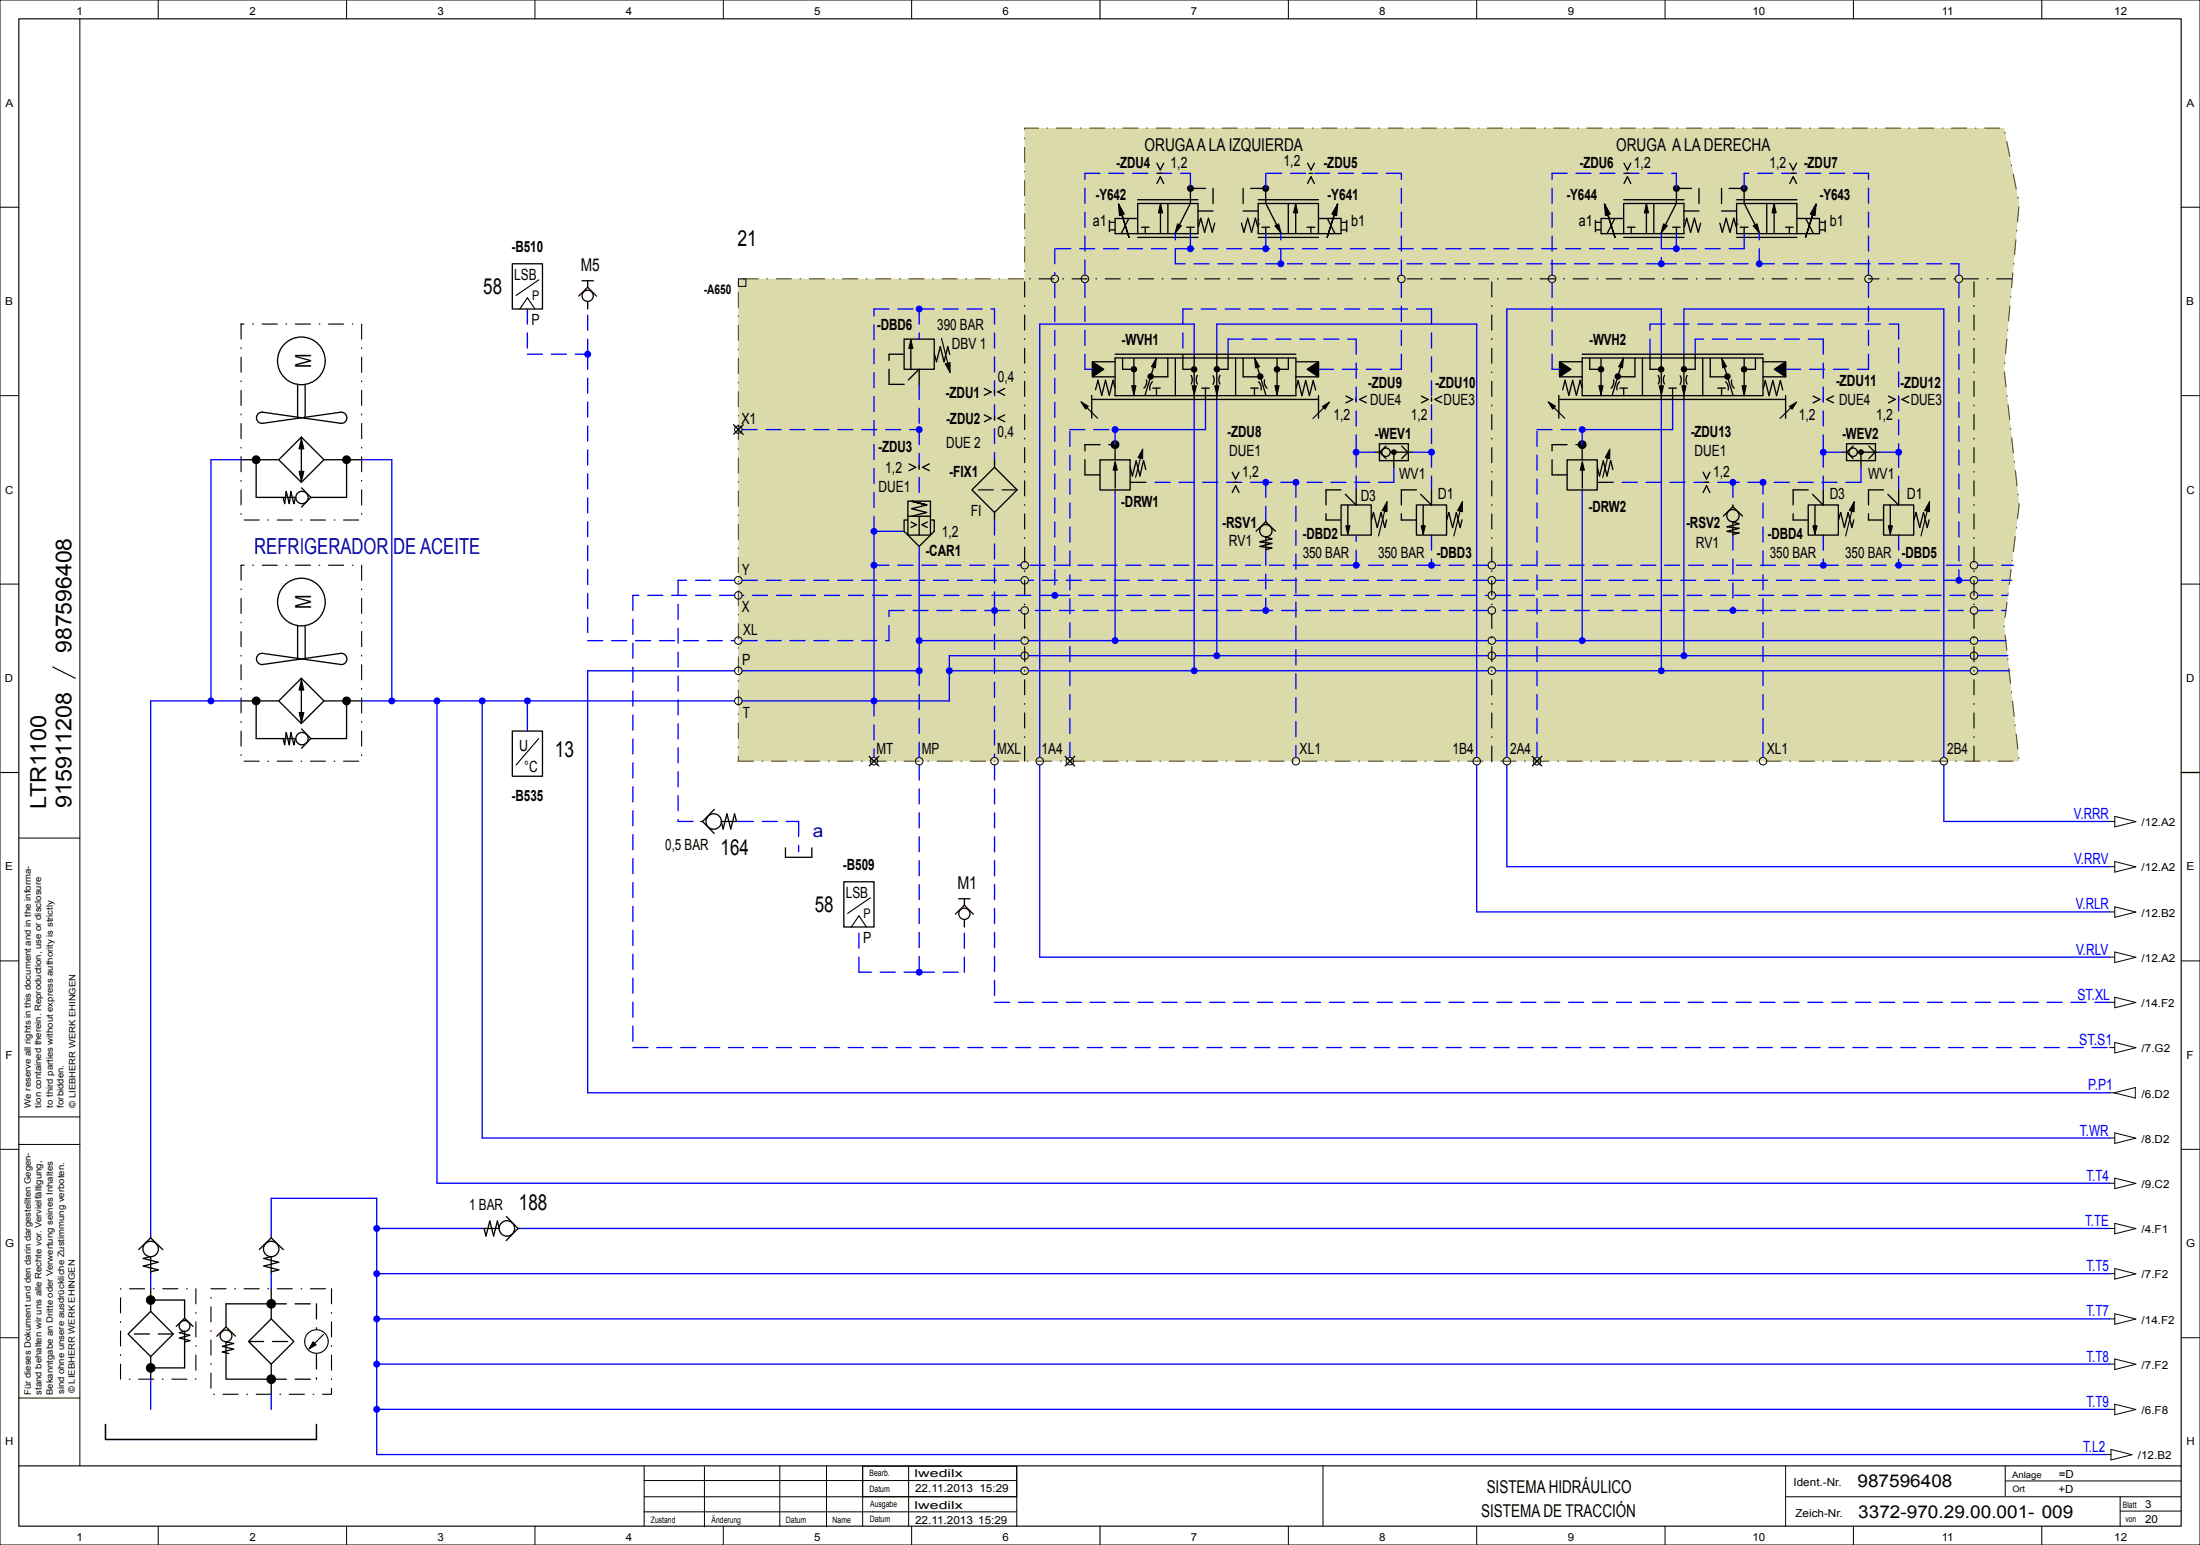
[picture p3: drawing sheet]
<svg xmlns="http://www.w3.org/2000/svg" width="584mm" height="410mm" viewBox="0 0 584 410" stroke-linecap="round" stroke-linejoin="round" font-family="sans-serif">
<path d="M5 5h574v400h-574zM292 0v5M14 177l6 3M0 205h5M579 205h5M5 389h574M292 405v5" fill="none" stroke="#000" stroke-width=".3"/>
<g fill="none" stroke="#000" stroke-width=".27">
<path d="M0 0h584v410h-584zM21.2 5v384M42 0v5M92 0v5M142 0v5M192 0v5M242 0v5M342 0v5M392 0v5M442 0v5M492 0v5M542 0v5"/>
<path d="M0 55h5M579 55h5M0 105h5M579 105h5M0 155h5M579 155h5M5 222.4h16.2M0 255h5M579 255h5M5 296.4h16.2M0 305h5M5 303.7h16.2"/>
<path d="M579 305h5M0 355h5M579 355h5M5 371h16.2M170.9 392.9h99M171 397.2h98.9M171 389v16M187 389.2v16M207 389v16.1M219.4 389v16.2M229 389.1h40.9v8.1h-40.9zM229 389v16"/>
<path d="M241.2 389v16M269.9 389.2v15.8M351.2 388.9v16M474 397.2h104.9M474 389v16M532.3 389v8M532.3 393h46.7M562.8 397.2v7.8M42 405v5M92 405v5M142 405v5M170.9 401.2h99"/>
<path d="M192 405v5M242 405v5M342 405v5M392 405v5M442 405v5M492 405v5M542 405v5M562.8 401h16.2"/>
</g>
<path d="M196 74h76v-40h260l4 20-4 44 4 36-4 32 4 36h-340z" fill-rule="evenodd" fill="#dadaaa" stroke="#6d4800" stroke-width=".3" stroke-dasharray="4 2.3 .2 2.3"/>
<path d="M28 378v4h56v-4" fill="none" stroke="#000" stroke-width=".4"/>
<path d="M359 74h-87M492 74h-131M534 74h-38M64 86h32v52h-32zM64 150h32v52h-32zM272 202v-128M396 202v-128M524 202v-128M32 342h20v24h-20zM56 342h32v28h-32z" fill="none" stroke="#000" stroke-width=".3" stroke-dasharray="4 2.3 .2 2.3"/>
<g fill="none" stroke="#000" stroke-width=".35">
<path d="M294.5 59h1.4M294.5 58.5v3M299.6 58l-1.9 3.9M301.9 58h-5.9v4h5.9M302 54h16v8h-16zM302 53h16M307.1 43.3l.9 1.8 .9-1.8M307.1 48.7l.9-1.8 .9 1.8M307.5 46h1M308 54.1v7.8M310 54v8M316 54l-4 7.9"/>
<path d="M316 50v4M322.5 59.2l-.7 2.4M329.5 59.2l.7 2.4M334 54h16v8h-16zM334 53h16M336 50v4l4 7.9M342 54v8M344 54.1v7.8M347.1 43.3l.9 1.8 .9-1.8M347.1 48.7l.9-1.8 .9 1.8M347.5 46h1M350.1 58h5.9v4h-5.9"/>
<path d="M352.4 58l1.9 3.9M356.1 59h1.4M357.5 58.5v3M423.5 59h1.4M423.5 58.5v3M428.6 58l-1.9 3.9M430.9 58h-5.9v4h5.9M431 54h16v8h-16zM431 53h16M431.1 43.3l.9 1.8 .9-1.8M431.1 48.7l.9-1.8 .9 1.8M431.5 46h1"/>
<path d="M437.1 54.1v7.8M439 54v8M445 53v1l-4 7.9M445 50v3M451.5 59.2l-.7 2.4M456.5 59.2l.7 2.4M461 53h16M463 50v4l4 7.9M469 54v8M471 54.1v7.8M475.1 43.3l.9 1.8 .9-1.8M475.1 48.7l.9-1.8 .9 1.8"/>
<path d="M475.5 46h1M477.1 58h5.9v4h-5.9M479.4 58l1.9 3.9M483.1 59h1.4M484.5 58.5v3M136 70h8v12h-8zM154.5 74.5h3M156 74.5v1.8M156 80v2M294.5 61h1.4M302 63h16M303 60.3h2"/>
<path d="M304 60.3v1.7M315 60.3h2M316 60.3v1.7M318.1 60.2l.6-2.3 1.1 3.7 1-3.7 1 3.7M333.9 60.2l-.6-2.3-1.1 3.7-1-3.7-1 3.7M334 63h16M335 60.3h2M336 60.3v1.7M347 60.3h2M348 60.3v1.7M356.1 61h1.4M423.5 61h1.4"/>
<path d="M431 63h16M432 60.3h2M433 60.3v1.7M444 60.3h2M445 60.3v1.7M447.1 60.2l.7-2.3 1 3.7 1-3.7 1 3.7M460.9 60.2l-.6-2.3-1.1 3.7-1-3.7-1 3.7M461 62v-8h16v8h-16M461 63h16M462 60.3h2M463 60.3v1.7M474 60.3h2"/>
<path d="M475 60.3v1.7M483.1 61h1.4M240 90h8v8h-8zM241.8 90.3v7.6M244 98v4M248.1 94l.5 2 1-4 1 4 1-4 .5 2M296 96h-6v4h6M296 95h48v10h-48zM296 94h48M298 95v3h3M301 95.1v9.9M307 95l-3 9.9"/>
<path d="M310 95v5h-4.5M312 95v10M314 94v4h3M316.2 99.6l.3 .9-.3 1.4M317 94v12M317.9 99.6l-.3 .9 .3 1.4M322 99.7l.3 .9-.3 1.4M323 94v12M323.9 99.6l-.3 .9 .3 1.4M326 94v4h-3M328 95v10M330 95v5h4.5"/>
<path d="M333 95l3 9.9M339 95.1v9.9M342 95v3h-3M344 96h6v4h-6M420 96h-6v4h6M420 94h48M420 95h48v10h-48zM422 95v3h3M425 95.1v9.9M431 95l-3 9.9M434 95v5h-4.5M436 95v10"/>
<path d="M438 94v4h3M440.2 99.6l.3 .9-.3 1.4M441 94v12M441.9 99.6l-.3 .9 .3 1.4M446 99.7l.3 .9-.3 1.4M447 94v12M447.9 99.6l-.3 .9 .3 1.4M450 94v4h-3M452 95v10M454 95v5h4.5M457 95l3 9.9M463 95.1v9.9"/>
<path d="M466 95v3h-3M468 96h6v4h-6M69.8 109.4l20.6 2.9a1.49 1.49 0 0 0 1.7-1.4 1.49 1.49 0 0 0-1.7-1.5l-20.7 2.9M69.8 109.4a1.49 1.49 0 0 0-1.7 1.5 1.49 1.49 0 0 0 1.7 1.4M79 102v8.9M80 116l6 6-6 6-6-6 6-6v12M81 102v9M194.7 112.7l2.6 2.6M197.3 112.7l-2.5 2.5M261.3 103.1l1.8 .9-1.8 .9M261.3 110.1l1.8 .9-1.8 .9M264 103.5v1"/>
<path d="M264 110.5v1M266.7 103.1l-1.8 .9 1.8 .9M266.7 110.1l-1.8 .9 1.8 .9M289.8 104.9v6M290 106h60M296 102.9l-.5-2-1 4-1-4-1 4-1-4-.7 2.5M296 118v4M304.3 100.8v1l-.6 1.2M305.9 101.3l-.5 .8-.1 1.4M306 103h2M307 103v2M319 103h2"/>
<path d="M320 103v3M332 103h2M333 103v2M334.1 101.3l.5 .8 .1 1.4M335.7 100.8l.1 1.4 .5 .8M344.1 103l.5-2 1 4 1-4 1 4 1-4 .6 2.5M350 105v6M357.3 105.1l1.8 .9-1.8 .9M360 105.5v1M362.7 105.1l-1.8 .9 1.8 .9M366.2 117.8h7.7v4.4h-7.7zM367.9 118.4l-1.6 1.6 1.6 1.7"/>
<path d="M369.1 120h4.7M370 119.8v4.2M372.1 118.4l1.6 1.6M377.3 105.1l1.8 .9-1.8 .9M380 105.5v1M382.7 105.1l-1.8 .9 1.8 .9M413.8 104.9v6M414 106h60M420 102.9l-.5-2-1 4-1-4-1 4-1-4-.7 2.5M420 118v4M428.3 100.8v1l-.6 1.2M429.9 101.3l-.5 .8-.1 1.4"/>
<path d="M430 103h2M431 103v2M443 103h2M444 103v3M456 103h2M457 103v2M458.1 101.3l.7 1.2-.1 1M459.7 100.8l.1 1.4 .5 .8M468.1 103l.5-2 1 4 1-4 1 4 1-4 .7 2.5M474 105v6M481.3 105.1l1.8 .9-1.8 .9M484 105.5v1"/>
<path d="M486.7 105.1l-1.8 .9 1.8 .9M490.2 117.8h7.7v4.4h-7.7zM491.9 118.4l-1.6 1.6 1.6 1.7M493.1 120h4.7M494 119.8v4.2M496.1 118.4l1.6 1.6M501.3 105.1l1.8 .9-1.8 .9M504 105.5v1M506.7 105.1l-1.8 .9 1.8 .9M64 122h10M68 122v10h10.5M75.2 132l.4 1.7 .4-3.3 .8 3.3 .4-3.3 .8 3.3 .4-1.7"/>
<path d="M80 129.5l2.5 2.5-2.5 2.6M86 122h10M92 122v10h-9.4M241 133h6v9h-6zM241 138h-1v3l4 4 4-4v-3h-1M241 137h6M241.3 123.1l1.8 .9-1.8 .9M241.8 138.5l1.5 .7-1.5 .8M242 133l4 1-4-1 4 1-4 1 4 1-4 1M244 123.5v1M244 137v5M246.2 138.5l-1.5 .7 1.5 .8"/>
<path d="M246.7 123.1l-1.8 .9 1.8 .9M264 124l6 6-6 6-6-6zM264 122v2M264 136v2M292 122h8v8h-8zM296 122.7v6.8M300 123.9l.6 2.4M304.1 124.6l-.5-2.4-1 4.1-1-4-1 4M327.1 125.3l.9 1.8 .9-1.8M327.1 130.7l.9-1.8 .9 1.8M327.5 128h1M336 138.5l-2.5 2.5"/>
<path d="M336 138v.5M336 138.5l2.6 2.5M356 134h8v8h-8zM357.8 134.1v7.6M360 130v4M365 120h1M368.1 137.9l-.5 2.1-1-4-1 4-1-4-.5 2M373.7 120l-1.6 1.7M374 120h1M376 134h8v8h-8zM377.8 134.1v7.6M380 130v4"/>
<path d="M388.1 137.9l-.5 2.1-1-4-1 4-1-4-.5 2M416 122h8v8h-8zM420 122.7v6.8M424 123.9l.6 2.4 1-4 1 4 1-4.1 .5 2.4M452.1 125.3l.9 1.8 .9-1.8M452.1 130.7l.9-1.8 .9 1.8M452.5 128h1M460 134.5l-2.5 2.5M460 134.5l2.6 2.5M460 134v.5M460 138.5v3.5M460 138.6l1.7 .4-3.3 .8 3.3 .4-3.3 .8 3.3 .4-1.7 .4"/>
<path d="M480 134h8v8h-8zM481.8 134.1v7.6M484 130v4M489 120h1M492.1 137.9l-.5 2.1-1-4-1 4-1-4-.5 2M497.7 120l-1.6 1.7M498 120h1M500 134h8v8h-8zM501.8 134.1v7.6M504 130v4M512.1 137.9l-.5 2.1-1-4-1 4-1-4-.6 2M336 142.5v3.5"/>
<path d="M336 142.6l1.7 .4-3.3 .8 3.3 .4-3.3 .8 3.3 .4-1.7 .4M69.8 173.4l20.6 2.9a1.49 1.49 0 0 0 1.7-1.4 1.49 1.49 0 0 0-1.7-1.5l-20.7 2.9M69.8 173.4a1.49 1.49 0 0 0-1.7 1.5 1.49 1.49 0 0 0 1.7 1.4M79 166v8.9M80 180l6 6-6 6-6-6 6-6v12M81 166v9M64 186h10M68 186v10h10.5M75.2 196l.4 1.7 .4-3.3 .8 3.3 .4-3.3 .8 3.3 .4-1.7M80 193.5l2.5 2.5-2.5 2.6M86 186h10M92 186v10h-9.4"/>
<path d="M136 194h8v12h-8zM186 218h.5M186.5 218l3.1 3.2M189.6 214.8l-3.1 3.2M191.5 218h4.5M195.5 218l-.5-2-1 4-1-4-1 4-.5-2M230.7 200.7l2.6 2.6M233.3 200.7l-2.5 2.5M282.7 200.7l2.6 2.6M285.3 200.7l-2.5 2.5M406.7 200.7l2.6 2.6M409.3 200.7l-2.5 2.5"/>
<path d="M208.5 225v2.5h7v-2.5M224 234h8v12h-8zM254.5 238.5h3M256 238.5v1.8M256 244v2M40 328.5l-3.2 3.1M40 328v.5M40 328.5l3.2 3.1M42 335l-4-1 2-.5v4.5M42 335l-4 1 4 1-2 .5M72 328.5l-3.2 3.1M72 328v.5"/>
<path d="M72 328.5l3.2 3.1M74 335l-4-1 2-.5v4.5M74 335l-4 1 4 1-2 .5M128 326h4.5l-.5-2-1 4-1-4-1 4-.5-2M134.4 322.8l3.1 3.2M137.5 326h.5M137.5 326l-3.1 3.2M34 354l6-6 6 6-6 6zM40 342v6M40 360v6M40 345h9v5M46.8 352l2.2-2.2 2.2 2.2"/>
<path d="M49 356.1l1.4-.3-2.8-.7 2.8-.7-2.8-.8 1.4-.3v9.7h-9M59.9 356.1l2.1 .4M60 356v9.9M62 358l-3 .8 1.7 .4M62 356.5l-3 .8 3 .7M66 356l6-6 6 6-6 6zM72 342v8M72 346h-12v6M60 366h12M72 362v8"/>
<circle cx="80" cy="95.8" r="6.3"/>
<circle cx="80.2" cy="132" r="1.64"/>
<circle cx="367.9" cy="120" r="1.12"/>
<circle cx="460" cy="136.8" r="1.64"/>
<circle cx="491.9" cy="120" r="1.12"/>
<circle cx="80" cy="159.8" r="6.3"/>
<circle cx="336" cy="140.8" r="1.64"/>
<circle cx="80.2" cy="196" r="1.64"/>
<circle cx="189.4" cy="218" r="2.05"/>
<circle cx="40" cy="331.4" r="2.05"/>
<circle cx="72" cy="331.4" r="2.05"/>
<circle cx="134.5" cy="326" r="2.05"/>
<circle cx="49" cy="351.9" r="1.44"/>
</g>
<g fill="none" stroke="#000" stroke-width=".35" stroke-dasharray="4 2.3">
<path d="M316 50h6M318 56h4M322 50v6M330 50v6M334 56h-4M336 50h-6M445 50h6M447 56h4M451 50v6M457 50v6M461 56h-4M463 50h-6"/>
<path d="M239.8 94h-3.8M243.9 98l-3.9 4M236 102v-8M236 102h4M288 118h8M412 118h8M288 126v-8M292 126h-4M300 128h4M352 130v8M352 130h4M355.8 138h-3.8"/>
<path d="M359.9 134l-3.9-4M372 130v8M372 130h4M375.8 138h-3.8M379.9 134l-3.9-4M412 126v-8M416 126h-4M424 128h4M476 130v8M476 130h4M479.8 138h-3.8M484 134l-4-4"/>
<path d="M496 130v8M496 130h4M499.8 138h-3.8M503.9 134l-3.9-4M46 354h-12M66 356h12M72 346h12M84 359.3v6.7M84 346v6.8M72 366h12"/>
</g>
<g fill="#000" stroke="#000" stroke-width=".27">
<path d="M308.1 54l.5 2.5h-1.1zM343.9 54l.6 2.5h-1.1zM437.1 54l.5 2.5h-1.1zM470.9 54l.6 2.5h-1.1zM312.6 59.4l1 .5-1.7 2zM338.4 59.9l1-.5 .7 2.5zM441.6 59.4l1 .5-1.7 2zM465.4 59.9l1-.5 .7 2.5zM250.9 96.5l1.3-.3v2.7zM306.9 95.1l-.2 2.5-1-.3zM333.1 95.1l1.2 2.2-1 .3zM430.9 95.1l-.2 2.5-1-.3z"/>
<path d="M457.1 95.1l1.2 2.2-1 .3zM80 116.4l.7 2.7h-1.3zM300.4 102.4h1.1l-.5 2.5zM316.5 102.4h1.1l-.6 2.5zM322.5 102.4h1.1l-.6 2.5zM338.4 102.4h1.1l-.5 2.5zM351 107.9l1.9-1.2-1.2 1.9zM424.4 102.4h1.1l-.5 2.5zM440.5 102.4h1.1l-.6 2.5zM446.5 102.4h1.1l-.6 2.5zM462.4 102.4h1.1l-.5 2.5zM475 107.9l1.9-1.2-1.2 1.9z"/>
<path d="M79.4 125.1h1.3l-.7 2.7zM303.3 119.1v2.6l-1.2-.3zM368.2 133.1v2.7l-1.3-.3zM388.2 133.1v2.7l-1.3-.3zM427.3 119.1v2.6l-1.2-.3zM492.2 133.1v2.7l-1.3-.3zM512.2 133.1v2.7l-1.3-.3zM80 180.4l.7 2.7h-1.3zM79.4 189.1h1.3l-.7 2.7zM83.1 356.1l.8 .8-1.9 1.1z"/>
<circle cx="316" cy="50" r=".8"/>
<circle cx="336" cy="50" r=".8"/>
<circle cx="445" cy="50" r=".8"/>
<circle cx="463" cy="50" r=".8"/>
<circle cx="370" cy="120" r=".63"/>
<circle cx="494" cy="120" r=".63"/>
<circle cx="40" cy="345" r="1.15"/>
<circle cx="72" cy="346" r="1.15"/>
<circle cx="40" cy="363" r="1.15"/>
<circle cx="72" cy="366" r="1.15"/>
</g>
<g fill="none" stroke="#240000" stroke-width=".35">
<path d="M153.6 78.6l2.4-2.4 2.4 2.4M253.6 242.6l2.4-2.4 2.4 2.4M62.5 354.6l-2.5-2.5-2.5 2.5"/>
<circle cx="156" cy="78.5" r="1.49"/>
<circle cx="256" cy="242.5" r="1.49"/>
<circle cx="60" cy="354.5" r="1.56"/>
</g>
<g fill="none" stroke="#000" stroke-width=".3">
<path d="M143.1 74.2l-6.1 4.2M138 82l2-3 2 3M249.9 89.8l2.2 8.6M287 106.7l4.4 4.3M303.2 119.8l-1.8 6.9M352.9 106.7l-4.4 4.4M411 106.7l4.4 4.3M427.2 119.8l-1.8 6.9M476.9 106.7l-4.4 4.4M368.1 133.6l-2.2 8.6M388.1 133.6l-2.2 8.6M492.1 133.6l-2.2 8.6"/>
<path d="M512.1 133.6l-2.2 8.6M143 196l-6 7M231.1 238.2l-6.1 4.2M226 246l2-3 2 3M85.9 354.1l-3.8 3.8"/>
<circle cx="84" cy="356" r="3.1"/>
</g>
<g fill="none" stroke="#000" stroke-width=".27">
<path d="M196 74h2v2h-2zM560 218h1.4M561.4 216.6l5.6 1.4-5.6 1.4zM560 230h1.4M561.4 228.6l5.6 1.4-5.6 1.4zM560 242h1.4M560 254h1.4M561.4 240.6l5.6 1.4-5.6 1.4zM561.4 252.6l5.6 1.4-5.6 1.4zM560 278h1.4M560 266h1.4M561.4 264.6l5.6 1.4-5.6 1.4z"/>
<path d="M561.4 276.6l5.6 1.4-5.6 1.4zM560 290h1.4M561.2 290l5.6-1.4v2.8zM560 314h1.4M560 302h1.4M561.4 300.6l5.6 1.4-5.6 1.4zM561.4 312.6l5.6 1.4-5.6 1.4zM560 326h1.4M560 338h1.4M561.4 324.6l5.6 1.4-5.6 1.4zM561.4 336.6l5.6 1.4-5.6 1.4zM560 350h1.4"/>
<path d="M561.4 348.6l5.6 1.4-5.6 1.4zM560 362h1.4M560 374h1.4M561.4 360.6l5.6 1.4-5.6 1.4zM561.4 372.6l5.6 1.4-5.6 1.4zM559 386h1.4M560.4 384.6l5.6 1.4-5.6 1.4z"/>
<circle cx="280" cy="74" r="1"/>
<circle cx="288" cy="74" r="1"/>
<circle cx="372" cy="74" r="1"/>
<circle cx="412" cy="74" r="1"/>
<circle cx="496" cy="74" r="1"/>
<circle cx="520" cy="74" r="1"/>
<circle cx="196" cy="114" r="1"/>
<circle cx="196" cy="158" r="1"/>
<circle cx="196" cy="154" r="1"/>
<circle cx="272" cy="150" r="1"/>
<circle cx="272" cy="154" r="1"/>
<circle cx="396" cy="150" r="1"/>
<circle cx="396" cy="158" r="1"/>
<circle cx="396" cy="154" r="1"/>
<circle cx="524" cy="150" r="1"/>
<circle cx="524" cy="158" r="1"/>
<circle cx="524" cy="154" r="1"/>
<circle cx="196" cy="170" r="1"/>
<circle cx="196" cy="178" r="1"/>
<circle cx="272" cy="162" r="1"/>
<circle cx="272" cy="170" r="1"/>
<circle cx="272" cy="178" r="1"/>
<circle cx="272" cy="174" r="1"/>
<circle cx="396" cy="162" r="1"/>
<circle cx="396" cy="170" r="1"/>
<circle cx="396" cy="178" r="1"/>
<circle cx="396" cy="174" r="1"/>
<circle cx="524" cy="162" r="1"/>
<circle cx="524" cy="170" r="1"/>
<circle cx="524" cy="178" r="1"/>
<circle cx="524" cy="174" r="1"/>
<circle cx="196" cy="186" r="1"/>
<circle cx="232" cy="202" r="1"/>
<circle cx="244" cy="202" r="1"/>
<circle cx="264" cy="202" r="1"/>
<circle cx="276" cy="202" r="1"/>
<circle cx="284" cy="202" r="1"/>
<circle cx="344" cy="202" r="1"/>
<circle cx="392" cy="202" r="1"/>
<circle cx="400" cy="202" r="1"/>
<circle cx="408" cy="202" r="1"/>
<circle cx="468" cy="202" r="1"/>
<circle cx="516" cy="202" r="1"/>
</g>
<g fill="none" stroke="#00f" stroke-width=".35">
<path d="M317 94v-8h-41v115M323 94v-8h69v115M441 94v-12h-41v119M447 94v-12h69v119M317 106v72M320 106v8h-24v4M323 106v68M441 106v72M444 106v8h-24v4M447 106v68M64 122h-8v64M96 122h8v64"/>
<path d="M296 130v40M420 130v40M240 141h-8v45M244 145v33h-47M195 178h-39v112h404M244 170h27M252 178h19M271 174h-19v12h-55M273 178h122M273 170h122M273 174h122M397 178h126"/>
<path d="M397 170h126M397 174h126M525 178h8.5M525 170h7.5M525 174h8M64 186h-24v142M96 186h99M116 186v128h444M128 186v116h432M140 186v8M276 203v51h284M392 203v39h168"/>
<path d="M400 203v27h160M516 203v15h44M40 338v4M72 328v-10h28v68h459M72 338v4M100 326h28M100 338h460M138 326h422M100 350h460M40 366v8M72 370v4M100 362h460"/>
<path d="M100 374h460"/>
</g>
<g fill="none" stroke="#00f" stroke-width=".35" stroke-dasharray="4 2.3">
<path d="M288 46h28M316 46v4M336 46v4M372 46h-36M412 46h33M445 46v4M463 46v4M496 46h-33M280 66v7M280 75v83M288 73v-27M312 70v-8"/>
<path d="M316 66h-36M316 66v-4M336 66h-20M336 66v-4M340 70h-28M340 70v-8M372 73v-27M412 73v-27M441 62v8M441 70h26M441 70h-101M445 66h-109"/>
<path d="M445 66v-4M463 62v4M463 66h-18M467 70h53M467 70v-8M496 73v-27M520 75v79M520 70v3M140 82v12M140 94h16M156 94v-12M156 94v76"/>
<path d="M232 82h12M244 82h20M244 82v8M264 82v40M288 98v-23M288 98h2M314 82v12M326 94v-4M326 90h34M350 98h22M360 90v30M372 98v-23"/>
<path d="M380 82h-66M380 82v38M412 98v-23M412 98h2M438 86h66M438 94v-8M450 94v-4M474 98h22M484 90h-34M484 90v30M496 98v-23M504 86v34"/>
<path d="M197 114h47M244 102v12M244 114v19M284 114h12M408 114h12M264 138v24M336 128h-32M336 128v10M344 128h-8M344 128v73M360 120v10M365 120h-5"/>
<path d="M370 124v4M370 128h-26M375 120h5M380 120v10M460 128h-32M460 128v6M468 128h-8M484 120v10M489 120h-5M494 128h-26M494 124v4M499 120h5"/>
<path d="M504 120v10M168 158v120M180 154v64M195 154h-15M195 158h-27M197 154h74M232 141v-59M232 150h39M280 158h-83M280 158h115M336 146v16M360 150h-87"/>
<path d="M360 150v-8M380 142v8M380 150h-20M395 154h-122M395 150h-15M397 158h126M460 142v20M484 142v8M484 150h20M484 150h-87M504 142v8M504 150h19"/>
<path d="M520 154h-123M520 154h3M525 154h9M525 150h9.5M525 158h8M156 170h39M197 170h39M236 170v-8M236 162h28M264 162h7M264 162v39M336 162h-63"/>
<path d="M395 162h-59M460 162h-63M460 162h63M525 162h7.5M232 186v15M180 218h6M196 218h16M212 218v8M244 203v55M244 201v-23M264 203v63M284 201v-87"/>
<path d="M408 201v-87M468 201v-73M228 258v-12M244 258h12M244 258h-16M256 258v-12M168 278h392M264 266h296"/>
</g>
<g fill="#000" stroke="#000" stroke-width=".35">
<path d="M290 96l3 2-3 2zM347 98l3-2v4zM414 96l3 2-3 2zM471 98l3-2v4z"/>
<path d="M296.9 54.2l1.5 2.6-1.2 .4-.3-3 2.8 8.8z" fill-rule="evenodd"/>
<path d="M355.1 54.2l-.3 3-1.2-.4 1.5-2.6-2.8 8.8z" fill-rule="evenodd"/>
<path d="M425.9 54.2l1.5 2.6-1.2 .4-.3-3 2.8 8.8z" fill-rule="evenodd"/>
<path d="M482.1 54.2l-.3 3-1.2-.4 1.5-2.6-2.8 8.8z" fill-rule="evenodd"/>
<circle cx="301" cy="98" r=".69"/>
<circle cx="305.5" cy="99.9" r=".69"/>
<circle cx="317" cy="98" r=".69"/>
<circle cx="323" cy="98" r=".69"/>
<circle cx="334.5" cy="99.9" r=".69"/>
<circle cx="339" cy="98" r=".69"/>
<circle cx="425" cy="98" r=".69"/>
<circle cx="429.5" cy="99.9" r=".69"/>
<circle cx="441" cy="98" r=".69"/>
<circle cx="447" cy="98" r=".69"/>
<circle cx="458.5" cy="99.9" r=".69"/>
<circle cx="463" cy="98" r=".69"/>
<circle cx="296" cy="118" r="1"/>
<circle cx="420" cy="118" r="1"/>
<circle cx="68" cy="122" r="1"/>
<circle cx="92" cy="122" r="1"/>
<circle cx="68" cy="186" r="1"/>
<circle cx="92" cy="186" r="1"/>
</g>
<path d="M241.8 90.2l.5 2.3h-1zM287 106.7l1.9 1.1-.7 .7zM411 106.7l1.9 1.1-.7 .7zM296 122.5l.6 2.3h-1.1zM357.3 139.5h1l-.5 2.3zM377.3 139.5h1l-.5 2.3zM420 122.5l.6 2.3h-1.1zM481.3 139.5h1l-.5 2.3zM501.3 139.5h1l-.5 2.3z" fill="#000" stroke="#000" stroke-width=".3"/>
<path d="M270 130h-12" fill="none" stroke="#000" stroke-width=".3" stroke-dasharray="4 2.3"/>
<g fill="#00f">
<circle cx="156" cy="94" r=".93"/>
<circle cx="140" cy="186" r=".93"/>
<circle cx="56" cy="186" r=".93"/>
<circle cx="104" cy="186" r=".93"/>
<circle cx="100" cy="338" r=".93"/>
<circle cx="100" cy="350" r=".93"/>
<circle cx="100" cy="362" r=".93"/>
<circle cx="128" cy="186" r=".93"/>
<circle cx="100" cy="326" r=".93"/>
<circle cx="116" cy="186" r=".93"/>
<circle cx="100" cy="374" r=".93"/>
<circle cx="244" cy="258" r=".93"/>
<circle cx="504" cy="150" r=".93"/>
<circle cx="504" cy="120" r=".93"/>
<circle cx="484" cy="150" r=".93"/>
<circle cx="484" cy="120" r=".93"/>
<circle cx="420" cy="114" r=".93"/>
<circle cx="420" cy="170" r=".93"/>
<circle cx="520" cy="154" r=".93"/>
<circle cx="296" cy="170" r=".93"/>
<circle cx="380" cy="150" r=".93"/>
<circle cx="360" cy="150" r=".93"/>
<circle cx="460" cy="128" r=".93"/>
<circle cx="468" cy="128" r=".93"/>
<circle cx="460" cy="162" r=".93"/>
<circle cx="316" cy="66" r=".93"/>
<circle cx="336" cy="66" r=".93"/>
<circle cx="445" cy="66" r=".93"/>
<circle cx="280" cy="158" r=".93"/>
<circle cx="441" cy="70" r=".93"/>
<circle cx="467" cy="70" r=".93"/>
<circle cx="340" cy="70" r=".93"/>
<circle cx="317" cy="178" r=".93"/>
<circle cx="252" cy="178" r=".93"/>
<circle cx="232" cy="186" r=".93"/>
<circle cx="232" cy="150" r=".93"/>
<circle cx="232" cy="141" r=".93"/>
<circle cx="244" cy="82" r=".93"/>
<circle cx="244" cy="114" r=".93"/>
<circle cx="264" cy="162" r=".93"/>
<circle cx="336" cy="162" r=".93"/>
<circle cx="336" cy="128" r=".93"/>
<circle cx="344" cy="128" r=".93"/>
<circle cx="296" cy="114" r=".93"/>
<circle cx="244" cy="178" r=".93"/>
<circle cx="244" cy="170" r=".93"/>
<circle cx="323" cy="174" r=".93"/>
<circle cx="447" cy="174" r=".93"/>
<circle cx="360" cy="120" r=".93"/>
<circle cx="380" cy="120" r=".93"/>
<circle cx="441" cy="178" r=".93"/>
</g>
<g font-size="5.9">
<text x="195.8" y="65.3">21</text>
<text x="128.3" y="78">58</text>
<text x="82.6" y="97.5" transform="rotate(-90 82.6 97.5)">M</text>
<text x="82.6" y="161.5" transform="rotate(-90 82.6 161.5)">M</text>
<text x="19" y="173.3" transform="rotate(-90 19 173.3)">987596408</text>
<text x="147.3" y="201">13</text>
<text x="12.2" y="214.6" transform="rotate(-90 12.2 214.6)">LTR1100</text>
<text x="19" y="214.3" transform="rotate(-90 19 214.3)">915911208</text>
<text x="191.3" y="227">164</text>
<text x="216.3" y="242">58</text>
<text x="137.8" y="321">188</text>
</g>
<text font-size="5.9" fill="#00a" x="67.5" y="147">REFRIGERADOR DE ACEITE</text>
<g font-size="4.7">
<text x="303.8" y="40">ORUGA A LA IZQUIERDA</text>
<text x="429" y="40">ORUGA A LA DERECHA</text>
<text x="154.1" y="72">M5</text>
<text x="254.1" y="236">M1</text>
<text x="493.1" y="394.7">987596408</text>
<text x="394.6" y="396.2">SISTEMA HIDRÁULICO</text>
<text x="393.2" y="402.6">SISTEMA DE TRACCIÓN</text>
<text x="493.3" y="402.8">3372-970.29.00.001- 009</text>
</g>
<text font-size="4.7" fill="#00a" x="215.8" y="222">a</text>
<g font-size="4.1">
<text x="296.3" y="44.5">-ZDU4</text>
<text x="310.7" y="44.5">1,2</text>
<text x="340.7" y="44">1,2</text>
<text x="351.3" y="44.5">-ZDU5</text>
<text x="419.3" y="44.5">-ZDU6</text>
<text x="433.7" y="44.5">1,2</text>
<text x="469.7" y="44.5">1,2</text>
<text x="478.8" y="44.5">-ZDU7</text>
<text x="290.8" y="53">-Y642</text>
<text x="352.3" y="53">-Y641</text>
<text x="415.8" y="53">-Y644</text>
<text x="483" y="53">-Y643</text>
<text x="290.1" y="60">a1</text>
<text x="358.7" y="60">b1</text>
<text x="419.1" y="60">a1</text>
<text x="485.7" y="60">b1</text>
<text x="135.8" y="67">-B510</text>
<text x="136.5" y="74.3">LSB</text>
<text x="141.1" y="86.4">P</text>
<text x="232.8" y="87.5">-DBD6</text>
<text x="248.8" y="87.5">390 BAR</text>
<text x="252.7" y="92.5">DBV 1</text>
<text x="297.7" y="91.5">-WVH1</text>
<text x="421.9" y="91.5">-WVH2</text>
<text x="264.9" y="101.5">0,4</text>
<text x="251" y="105.5">-ZDU1</text>
<text x="363.1" y="103">-ZDU9</text>
<text x="363.7" y="107.5">DUE4</text>
<text x="380.9" y="103">-ZDU10</text>
<text x="383.2" y="107.5">DUE3</text>
<text x="487.3" y="102.5">-ZDU11</text>
<text x="488.2" y="107.5">DUE4</text>
<text x="504.4" y="103">-ZDU12</text>
<text x="507.2" y="107.5">DUE3</text>
<text x="196.8" y="112.5">X1</text>
<text x="251.1" y="112.5">-ZDU2</text>
<text x="354" y="111.5">1,2</text>
<text x="374.5" y="111.5">1,2</text>
<text x="477.5" y="111.5">1,2</text>
<text x="498" y="111.5">1,2</text>
<text x="251.2" y="119">DUE 2</text>
<text x="264.8" y="116">0,4</text>
<text x="325.8" y="116">-ZDU8</text>
<text x="364.9" y="116.5">-WEV1</text>
<text x="448.8" y="116">-ZDU13</text>
<text x="489" y="116.5">-WEV2</text>
<text x="233.1" y="120">-ZDU3</text>
<text x="235" y="125.5">1,2</text>
<text x="326.3" y="121">DUE1</text>
<text x="449.8" y="121">DUE1</text>
<text x="233.2" y="130.5">DUE1</text>
<text x="252" y="126.5">-FIX1</text>
<text x="329.7" y="126.5">1,2</text>
<text x="371.4" y="127">WV1</text>
<text x="454.7" y="126.5">1,2</text>
<text x="495.9" y="127">WV1</text>
<text x="257.7" y="137">FI</text>
<text x="297.6" y="134.5">-DRW1</text>
<text x="361.2" y="133">D3</text>
<text x="381.7" y="132.5">D1</text>
<text x="421.7" y="136">-DRW2</text>
<text x="485.7" y="132.5">D3</text>
<text x="506.2" y="132.5">D1</text>
<text x="250" y="142.5">1,2</text>
<text x="324.4" y="140">-RSV1</text>
<text x="345.8" y="143">-DBD2</text>
<text x="447.6" y="140">-RSV2</text>
<text x="469.2" y="143">-DBD4</text>
<text x="245.6" y="147.5">-CAR1</text>
<text x="326.2" y="145">RV1</text>
<text x="345.8" y="148">350 BAR</text>
<text x="365.8" y="148">350 BAR</text>
<text x="381.3" y="148">-DBD3</text>
<text x="450.2" y="145.5">RV1</text>
<text x="469.8" y="148">350 BAR</text>
<text x="489.8" y="148">350 BAR</text>
<text x="504.8" y="148">-DBD5</text>
<text x="197" y="152.5">Y</text>
<text x="196.9" y="162.5">X</text>
<text x="197.3" y="168.5">XL</text>
<text x="197" y="176.5">P</text>
<text x="197.2" y="190.5">T</text>
<text x="137.8" y="199.2">U</text>
<text x="232.7" y="200">MT</text>
<text x="244.7" y="200">MP</text>
<text x="264.7" y="200">MXL</text>
<text x="276.5" y="200">1A4</text>
<text x="345" y="200">XL1</text>
<text x="385.5" y="200">1B4</text>
<text x="400.9" y="200">2A4</text>
<text x="469" y="200">XL1</text>
<text x="516.9" y="200">2B4</text>
<text x="139.2" y="205">°C</text>
<text x="135.8" y="212.5">-B535</text>
<text x="176.6" y="225.5">0,5 BAR</text>
<text x="223.8" y="231">-B509</text>
<text x="224.5" y="238.3">LSB</text>
<text x="229.1" y="250.4">P</text>
<text x="124.5" y="321">1 BAR</text>
</g>
<g font-size="4.1" fill="#00f">
<text x="550.5" y="217.3">V.RRR</text>
<text x="550.6" y="229.3">V.RRV</text>
<text x="551" y="241.3">V.RLR</text>
<text x="551.1" y="253.3">V.RLV</text>
<text x="551.5" y="265.3">ST.XL</text>
<text x="552" y="277.3">ST.S1</text>
<text x="554.3" y="289.4">P.P1</text>
<text x="552.1" y="301.3">T.WR</text>
<text x="553.8" y="313.3">T.T4</text>
<text x="553.5" y="325.3">T.TE</text>
<text x="553.8" y="337.3">T.T5</text>
<text x="553.8" y="349.3">T.T7</text>
<text x="553.8" y="361.3">T.T8</text>
<text x="553.8" y="373.3">T.T9</text>
<text x="553" y="385.3">T.L2</text>
</g>
<g font-size="3.5">
<text x="186.8" y="78">-A650</text>
<text x="141.2" y="79.5">P</text>
<text x="229.2" y="243.5">P</text>
</g>
<g font-size="2.9">
<text x="20.3" y="4">1</text>
<text x="66.2" y="4">2</text>
<text x="116.2" y="4">3</text>
<text x="166.2" y="4">4</text>
<text x="216.2" y="4">5</text>
<text x="266.1" y="4">6</text>
<text x="316.1" y="4">7</text>
<text x="366.2" y="4">8</text>
<text x="416.2" y="4">9</text>
<text x="465.2" y="4">10</text>
<text x="515.4" y="4">11</text>
<text x="561.3" y="4">12</text>
<text x="1.4" y="28.5">A</text>
<text x="580.5" y="28.5">A</text>
<text x="1.4" y="81">B</text>
<text x="580.3" y="81">B</text>
<text x="1.4" y="131">C</text>
<text x="580.4" y="131">C</text>
<text x="1.3" y="181">D</text>
<text x="580.3" y="181">D</text>
<text x="568.5" y="219.2">/12.A2</text>
<text x="1.4" y="231">E</text>
<text x="568.5" y="231.2">/12.A2</text>
<text x="580.4" y="231">E</text>
<text x="568.5" y="243.2">/12.B2</text>
<text x="568.5" y="255.2">/12.A2</text>
<text x="568.5" y="267.2">/14.F2</text>
<text x="1.4" y="281">F</text>
<text x="568.5" y="279.2">/7.G2</text>
<text x="580.5" y="281">F</text>
<text x="568.5" y="291.2">/6.D2</text>
<text x="568.5" y="303.3">/8.D2</text>
<text x="568.5" y="315.2">/9.C2</text>
<text x="568.5" y="327.3">/4.F1</text>
<text x="1.4" y="331">G</text>
<text x="580.3" y="331">G</text>
<text x="568.5" y="339.2">/7.F2</text>
<text x="568.5" y="351.3">/14.F2</text>
<text x="568.5" y="363.2">/7.F2</text>
<text x="568.5" y="375.3">/6.F8</text>
<text x="1.4" y="383.5">H</text>
<text x="580.4" y="383.5">H</text>
<text x="567.5" y="387.2">/12.B2</text>
<text x="242.8" y="392">lwedilx</text>
<text x="476.1" y="394.3">Ident.-Nr.</text>
<text x="546.5" y="392.3">=D</text>
<text x="242.8" y="400.5">lwedilx</text>
<text x="242.9" y="396">22.11.2013 15:29</text>
<text x="546.4" y="396.2">+D</text>
<text x="569.4" y="400.2">3</text>
<text x="242.9" y="404.5">22.11.2013</text>
<text x="259.7" y="404.5">15:29</text>
<text x="476.6" y="402.5">Zeich-Nr.</text>
<text x="569.4" y="404.1">20</text>
<text x="20.3" y="409">1</text>
<text x="66.2" y="409">2</text>
<text x="116.2" y="409">3</text>
<text x="166.2" y="409">4</text>
<text x="216.2" y="409">5</text>
<text x="266.1" y="409">6</text>
<text x="316.1" y="409">7</text>
<text x="366.2" y="409">8</text>
<text x="416.2" y="409">9</text>
<text x="465.2" y="409">10</text>
<text x="515.4" y="409">11</text>
<text x="561.3" y="409">12</text>
</g>
<g font-size="2.3">
<text x="8.2" y="293.9" transform="rotate(-90 8.2 293.9)">We reserve all rights in this document and in the informa-</text>
<text x="10.9" y="293.9" transform="rotate(-90 10.9 293.9)">tion contained therein. Reproduction, use or disclosure</text>
<text x="14" y="293.9" transform="rotate(-90 14 293.9)">to third parties without express authority is strictly</text>
<text x="16.9" y="293.9" transform="rotate(-90 16.9 293.9)">forbidden.</text>
<text x="20" y="294" transform="rotate(-90 20 294)">© LIEBHERR WERK EHINGEN</text>
<text x="8.2" y="370.2" transform="rotate(-90 8.2 370.2)">Für dieses Dokument und den darin dargestellten Gegen-</text>
<text x="11" y="370.1" transform="rotate(-90 11 370.1)">stand behalten wir uns alle Rechte vor. Vervielfältigung,</text>
<text x="14" y="370.2" transform="rotate(-90 14 370.2)">Bekanntgabe an Dritte oder Verwertung seines Inhaltes</text>
<text x="17" y="370" transform="rotate(-90 17 370)">sind ohne unsere ausdrückliche Zustimmung verboten.</text>
<text x="19.9" y="369.7" transform="rotate(-90 19.9 369.7)">© LIEBHERR WERK EHINGEN</text>
<text x="230.8" y="391.8">Bearb.</text>
<text x="230.8" y="395.9">Datum</text>
<text x="534.1" y="392.1">Anlage</text>
<text x="231" y="400">Ausgabe</text>
<text x="534.2" y="396">Ort</text>
<text x="563.5" y="400.1">Blatt</text>
<text x="172.8" y="404.2">Zustand</text>
<text x="188.9" y="404.2">Änderung</text>
<text x="208.6" y="404.2">Datum</text>
<text x="221" y="404.2">Name</text>
<text x="230.9" y="403.9">Datum</text>
<text x="564.2" y="403.8">von</text>
</g>
</svg>
